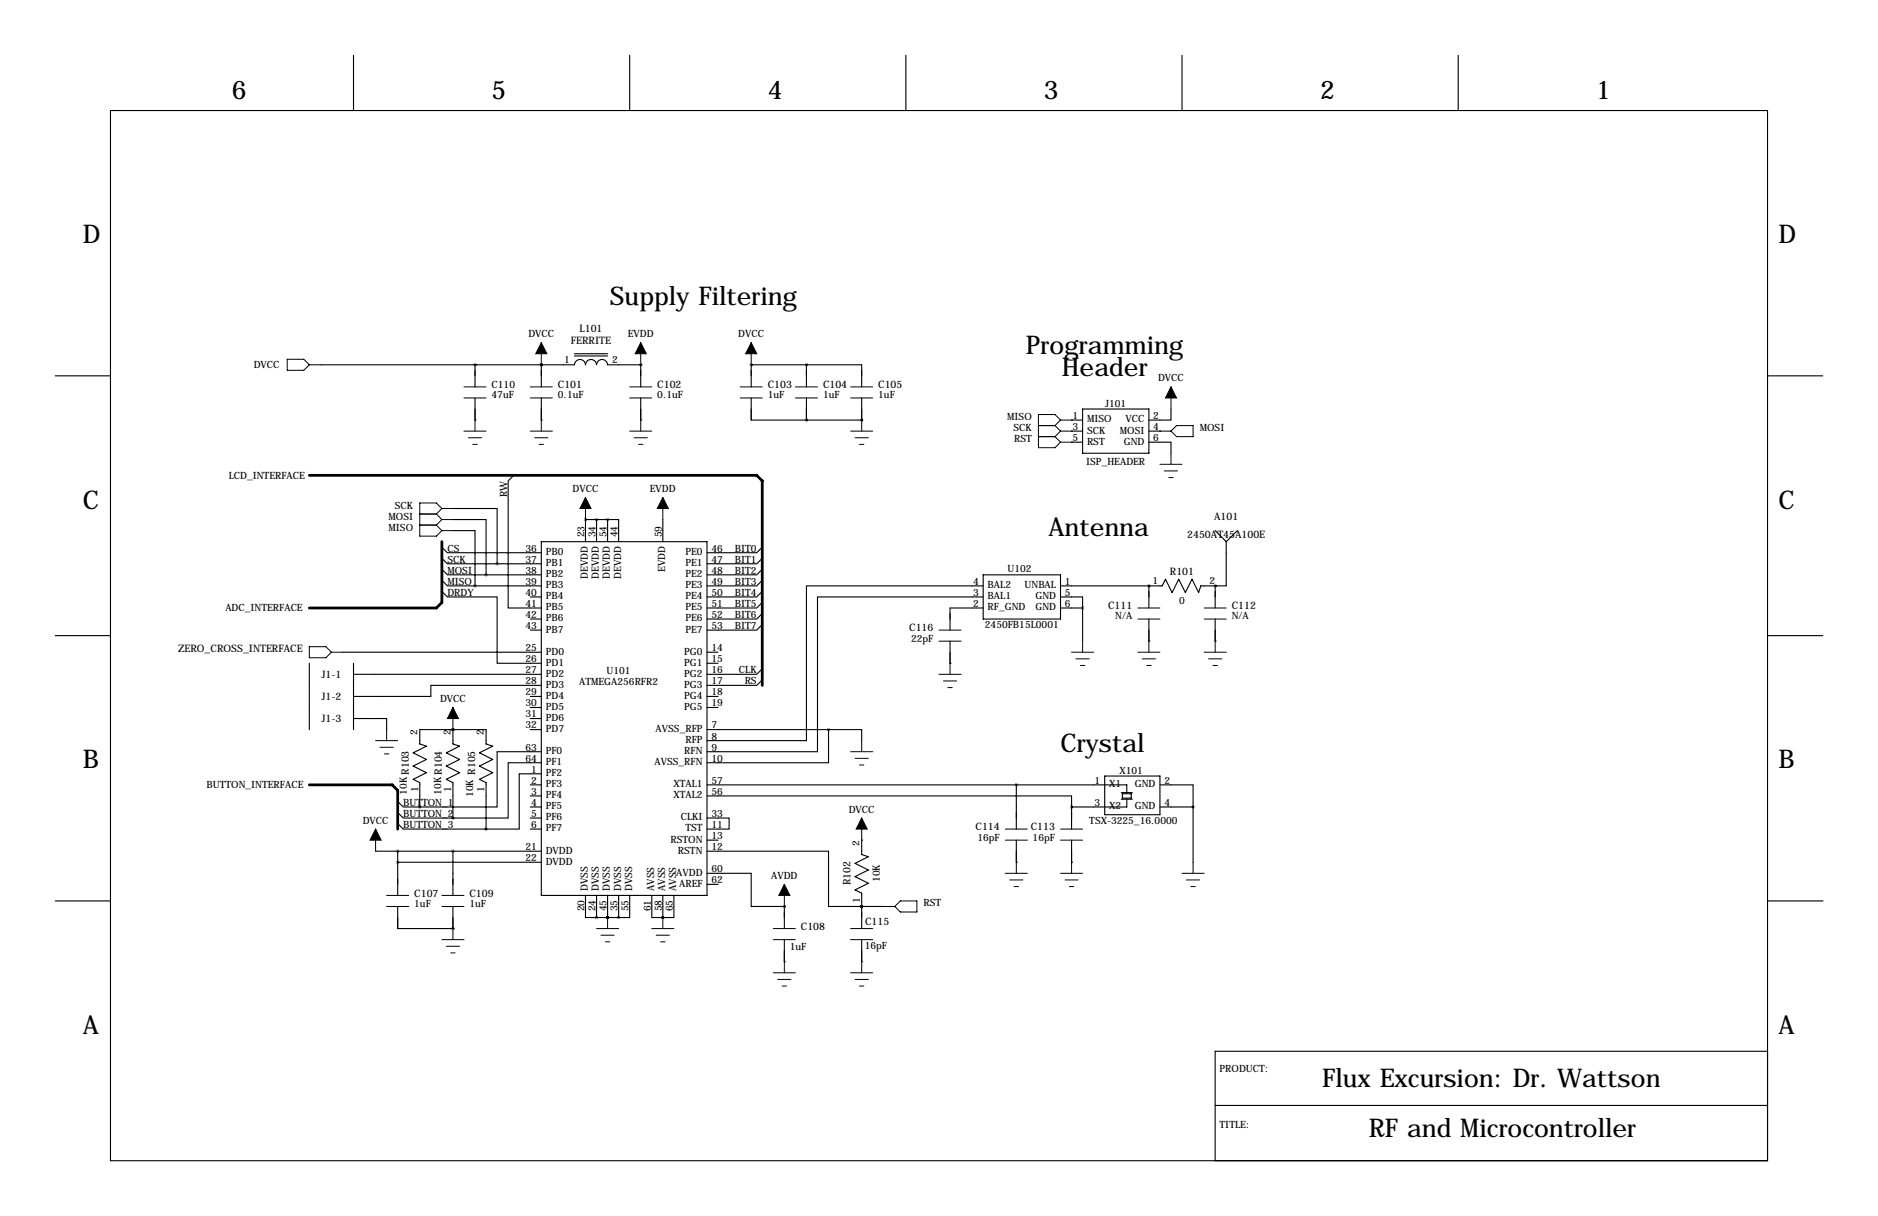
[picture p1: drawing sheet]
<svg xmlns="http://www.w3.org/2000/svg" width="432mm" height="279mm" viewBox="0 0 432 279" stroke-linecap="round" stroke-linejoin="round" font-family="sans-serif">
<g fill="none" stroke="#000" stroke-width=".25">
<path d="M81.3 12.7v12.7M144.8 12.7v12.7M208.3 12.7v12.7M271.8 12.7v12.7M335.3 12.7v12.7M25.4 25.4h381v241.3h-381zM12.7 86.4h12.7M73.7 83.8h58.4a1.27 1.27 0 0 1 1.3-1.2 1.27 1.27 0 0 1 1.2 1.2 1.27 1.27 0 0 1 1.3-1.2 1.27 1.27 0 0 1 1.3 1.2 1.27 1.27 0 0 1 1.2-1.2 1.27 1.27 0 0 1 1.3 1.2h7.6M109.2 96.5h.1M109.2 83.8h.1M109.2 83.8v5.1M109.2 91.4v5.1"/>
<path d="M124.5 96.5h.1M124.5 83.8h.1M124.5 83.8v5.1M124.5 91.4v5.1M132.1 81.8h7.6M132.1 81.3h7.6M147.3 96.5h.1M147.3 83.8h.1M147.3 83.8v5.1M147.3 91.4v5.1M172.7 83.8h.1M172.7 83.8v5.1"/>
<path d="M172.7 91.4v5.1h25.4M172.7 83.8h25.4v5.1M185.4 83.8h.1M185.4 96.5h.1M185.4 83.8v5.1M185.4 91.4v5.1M198.1 96.5h.1M198.1 91.4v5.1M246.4 99.1h.1M246.4 96.5h.1M246.4 96.5h2.5M246.4 99.1h2.5"/>
<path d="M248.9 94h15.3v10.1h-15.3zM264.2 99.1h2.5M266.7 99.1h.1M269.2 94v2.5h-5M406.4 86.4h12.7M104.1 116.8h10.2v12.7M104.1 119.4h7.7v12.7M118.1 109.2l-1.3 1.3v29.2h7.7M134.6 119.4h.1M134.6 119.4v5.1M134.6 119.4h5.1M137.2 119.4v5.1"/>
<path d="M139.7 119.4h2.5v5.1M139.7 119.4v5.1M152.4 119.4v5.1M246.4 101.6h.1M246.4 101.6h2.5M264.2 101.6h5v2.5M101.6 133.3l1.3 1.3h6.3M101.6 130.8l1.3 1.3h8.9M101.6 128.3l1.3 1.2h11.4M101.6 125.7l1.3 1.3h21.6M101.6 135.9l1.3 1.3h11.4v15.2h10.2M104.1 121.9h5.1v12.7"/>
<path d="M109.2 134.6h15.3M111.8 132.1h12.7M114.3 129.5h10.2M121.9 137.2h2.6M124.5 124.5h38.1v81.2h-38.1zM175.3 138.4l-1.3 1.3h-11.4M175.3 135.9l-1.3 1.3h-11.4M175.3 125.7l-1.3 1.3h-11.4M175.3 128.3l-1.3 1.2h-11.4M175.3 130.8l-1.3 1.3h-11.4M175.3 133.3l-1.3 1.3h-11.4M226.1 134.6h-40.7v35.6h-22.8"/>
<path d="M226.1 137.2h-38.1v35.5h-25.4M226.1 132.1h17.7v10.1h-17.7zM226.1 139.7h-7.7v5.1M243.8 137.2h5.1v2.5M243.8 134.6h23.4l.8-1.5 1.5 3 1.5-3 1.5 3 1.6-3 1.5 3 .5-1.5h3.3M243.8 139.7h5.1M248.9 139.7v7.6M264.2 134.6h.1M264.2 134.6v5.1M279.4 134.6h.1M279.4 134.6v5.1M279.4 121.9l2.5 2.6"/>
<path d="M281.9 124.5v10.1h-2.5M284.5 121.9l-2.6 2.6M12.7 146h12.7M71.1 152.4v15.2M78.7 149.9h45.8M81.3 152.4v15.2M81.3 154.9h43.2M121.9 142.2h2.6M121.9 144.8h2.6M124.5 157.5h-25.4v2.5h-17.8M162.6 149.9h2.5M162.6 152.4h2.5"/>
<path d="M175.3 143.5l-1.3 1.3h-11.4M175.3 141l-1.3 1.2h-11.4M175.3 153.7l-1.3 1.2h-11.4M175.3 156.2l-1.3 1.3h-11.4M218.4 152.4h.1M218.4 147.3v5.1M264.2 147.3h.1M264.2 142.2v5.1M279.4 147.3h.1M279.4 142.2v5.1M406.4 146h12.7M81.3 165.1h7.6v2.5"/>
<path d="M104.1 167.6h.1M104.1 167.6v3.3l1.6 .5-3.1 1.6 3.1 1.5-3.1 1.5 3.1 1.5-3.1 1.6 1.5 .7v8.2M121.9 167.6h2.6M121.9 160h2.6M121.9 162.6h2.6M121.9 165.1h2.6M124.5 172.7h-10.2v12.7h-17.8M124.5 175.3h-7.7v12.7h-12.7M124.5 177.8h-5.1v12.7h-7.6M162.6 167.6h27.9M162.6 160h2.5M162.6 162.6h2.5"/>
<path d="M190.5 167.6v7.7h-27.9M190.5 167.6h7.6v2.6M254 178.3h12.7v8.9h-12.7zM86.4 195.6h38.1M91.4 184.1l1.3 1.3h3.8M91.4 186.7l1.3 1.3h11.4M91.4 189.2l1.3 1.3h19.1M91.4 198.1h33.1M91.4 195.6v10.1M96.5 185.4v-5.6l-1.5-.7 3-1.6-3-1.5 3-1.5-3-1.5 3-1.6-1.5-.5v-3.3h15.3v3.3l1.5 .5-3.1 1.6 3.1 1.5-3.1 1.5 3.1 1.5-3.1 1.6 1.6 .7v10.7M104.1 195.6v10.1M121.9 180.3h2.6"/>
<path d="M121.9 182.9h2.6M121.9 185.4h2.6M121.9 188h2.6M121.9 190.5h2.6M162.6 188h5v2.5h-5M162.6 182.9h83.8v2.5M162.6 195.6h27.9v12.7h7.6M162.6 180.3h96.5v1.8M162.6 193h2.5M198.1 193h.1M198.1 193v3.3l1.5 .5-3 1.6 3 1.5-3 1.5 3 1.5-3 1.6 1.5 .7v8.2M233.7 198.1h.1"/>
<path d="M233.7 180.3v10.2M233.7 193v5.1M246.4 185.4h.1M246.4 198.1h.1M246.4 185.4v5.1M246.4 193v5.1M257.8 182.1h2.5M257.8 183.6h2.5M258.1 182.4h2v1h-2zM259.1 183.6v1.8h-12.7M266.7 180.3h7.6v5.1M266.7 185.4h7.6"/>
<path d="M274.3 185.4v12.7M12.7 207h12.7M91.4 208.3v5.1h12.7M104.1 213.4h.1M104.1 208.3v5.1M134.6 205.7v5.1h2.6M137.2 205.7v5.1M137.2 210.8h5M139.7 210.8h.1M139.7 205.7v5.1M142.2 205.7v5.1M144.8 205.7v5.1h-2.6"/>
<path d="M149.9 205.7v5.1h2.5M152.4 210.8h.1M152.4 205.7v5.1M154.9 205.7v5.1h-2.5M162.6 200.7h10.1v7.6h7.6M162.6 203.2h2.5M180.3 208.3h.1M180.3 208.3v5.1M180.3 215.9v5.1M198.1 208.3h.1M198.1 215.9v5.1M198.1 208.3h5.1"/>
<path d="M406.5 207h12.7M180.3 221h.1M198.1 221h.1M279.4 254h127M406.4 241.6h-127v25.1"/>
</g>
<g fill="none" stroke="#000" stroke-width=".23">
<path d="M124.5 78.7v5.1M147.3 78.7v5.1M172.7 78.7v5.1M66 82.5h3.8l1.3 1.3-1.3 1.3h-3.8zM71.1 83.8h2.6M106.7 88.9h5.1M106.7 91.4h5.1M106.7 99.1h5.1M109.2 96.5v2.6M121.9 88.9h5.1M121.9 91.4h5.1M121.9 99.1h5.1"/>
<path d="M124.5 96.5v2.6M144.8 88.9h5.1M144.8 91.4h5.1M144.8 99.1h5.1M147.3 96.5v2.6M170.2 88.9h5.1M170.2 91.4h5.1M182.9 88.9h5.1M182.9 91.4h5.1M195.6 88.9h5.1M195.6 91.4h5.1M195.6 99.1h5.1"/>
<path d="M198.1 96.5v2.6M238.8 97.8h3.8M242.6 97.8l1.2 1.3M243.8 99.1h2.6M243.8 96.5l-1.2-1.3h-3.8v7.7h3.8l1.2-1.3M243.8 99.1l-1.2 1.2M243.8 96.5h2.6M243.8 96.5l-1.2 1.3M266.7 99.1h2.5M269.2 99.1l1.3-1.3h3.8v2.5h-3.8zM269.2 88.9v5.1M96.5 118.1h3.8"/>
<path d="M100.3 118.1l1.3 1.3M101.6 116.8h2.5M101.6 116.8l-1.3 1.3M101.6 116.8l-1.3-1.2h-3.8v7.6h3.8l1.3-1.3M101.6 119.4h2.5M101.6 119.4l-1.3 1.3M107.7 100.6h3M108.7 102.1h1M122.9 100.6h3.1M124 102.1h1M134.6 114.3v5.1M145.8 100.6h3"/>
<path d="M146.8 102.1h1M152.4 114.3v5.1M196.6 100.6h3M197.6 102.1h1M238.8 100.3h3.8M242.6 100.3l1.2 1.3M243.8 101.6h2.6M266.7 106.7h5.1M267.7 108.2h3.1M268.7 109.7h1M269.2 104.1v2.6M96.5 120.7h3.8"/>
<path d="M100.3 120.7l1.3 1.2M101.6 121.9h2.5M261.6 139.7h5.1M276.9 139.7h5M71.1 148.6h3.8l1.3 1.3-1.3 1.2h-3.8zM76.2 149.9h2.5M215.9 144.8h5.1M215.9 147.3h5.1M215.9 154.9h5.1M216.9 156.5h3.1M217.9 158h1M218.4 152.4v2.5"/>
<path d="M246.4 149.9h5.1M247.4 151.4h3M248.4 152.9h1M248.9 147.3v2.6M261.6 142.2h5.1M261.6 149.9h5.1M262.6 151.4h3.1M263.7 152.9h1M264.2 147.3v2.6M276.9 142.2h5M276.9 149.9h5M277.9 151.4h3"/>
<path d="M278.9 152.9h1M279.4 147.3v2.6M86.4 170.2h5M87.4 171.7h3M88.4 173.2h1M88.9 167.6v2.6M104.1 162.6v5M195.6 172.7h5.1M196.6 174.2h3M197.6 175.8h1M198.1 170.2v2.5M86.4 190.5v5.1"/>
<path d="M198.1 188v5M231.1 190.5h5.1M231.1 193h5.1M233.7 198.1v2.6M243.8 190.5h5.1M243.8 193h5.1M246.4 198.1v2.6M274.3 198.1v2.6M88.9 205.7h5.1M88.9 208.3h5.1M101.6 205.7h5.1M101.6 208.3h5.1"/>
<path d="M101.6 215.9h5.1M102.6 217.4h3.1M103.6 218.9h1M104.1 213.4v2.5M137.2 213.4h5M138.2 214.9h3M139.2 216.4h1M139.7 210.8v2.6M149.9 213.4h5M150.9 214.9h3M151.9 216.4h1M152.4 210.8v2.6"/>
<path d="M177.8 213.4h5.1M177.8 215.9h5.1M180.3 203.2v5.1M195.6 213.4h5.1M195.6 215.9h5.1M203.2 208.3h2.5M207 207h3.8v2.5h-3.8l-1.3-1.2zM231.1 200.7h5.1M232.2 202.2h3M233.2 203.7h1M243.8 200.7h5.1M244.9 202.2h3"/>
<path d="M245.9 203.7h1M271.8 200.7h5.1M272.8 202.2h3M273.8 203.7h1M177.8 223.5h5.1M178.8 225h3.1M179.8 226.6h1M180.3 221v2.5M195.6 223.5h5.1M196.6 225h3M197.6 226.6h1M198.1 221v2.5"/>
</g>
<path d="M124.5 78.7l1.2 2.6h-2.5zM147.3 78.7l1.3 2.6h-2.6zM172.7 78.7l1.3 2.6h-2.6zM269.2 88.9l1.3 2.5h-2.5zM134.6 114.3l1.3 2.5h-2.6zM152.4 114.3l1.3 2.5h-2.6zM104.1 162.6l1.3 2.5h-2.5zM86.4 190.5l1.2 2.5h-2.5zM198.1 188l1.3 2.5h-2.6zM180.3 203.2l1.3 2.5h-2.5z" fill="#000" stroke="#000" stroke-width=".23"/>
<path d="M104.1 213.4a.05 .05 0 0 0 .1 0 .05 .05 0 0 0-.1 0zM124.4 83.8a.05 .05 0 0 0 .1 0 .05 .05 0 0 0-.1 0zM124.4 83.8a.05 .05 0 0 0 .1 0 .05 .05 0 0 0-.1 0zM137.1 119.4a.05 .05 0 0 0 .1 0 .05 .05 0 0 0-.1 0zM142.2 210.8a.05 .05 0 0 0 .1 0 .05 .05 0 0 0-.1 0zM137.1 210.8a.05 .05 0 0 0 .1 0 .05 .05 0 0 0-.1 0zM91.4 195.6a.05 .05 0 0 0 .1 0 .05 .05 0 0 0-.1 0zM180.3 208.3a.05 .05 0 0 0 .1 0 .05 .05 0 0 0-.1 0zM91.4 198.1a.05 .05 0 0 0 .1 0 .05 .05 0 0 0-.1 0zM104.1 195.6a.05 .05 0 0 0 .1 0 .05 .05 0 0 0-.1 0zM264.1 134.6a.05 .05 0 0 0 .1 0 .05 .05 0 0 0-.1 0zM111.7 132.1a.05 .05 0 0 0 .1 0 .05 .05 0 0 0-.1 0zM104.1 188a.05 .05 0 0 0 .1 0 .05 .05 0 0 0-.1 0zM111.7 190.5a.05 .05 0 0 0 .1 0 .05 .05 0 0 0-.1 0zM104.1 167.6a.05 .05 0 0 0 .1 0 .05 .05 0 0 0-.1 0zM104.1 167.6a.05 .05 0 0 0 .1 0 .05 .05 0 0 0-.1 0z" fill="#000" stroke="#000" stroke-width=".63"/>
<path d="M71.1 109.2h102.9l1.3 1.3v47M101.6 124.5v13.9l-1.3 1.3h-29.2M71.1 180.3h19.1l1.2 1.3v8.9" fill="none" stroke="#000" stroke-width=".63"/>
<g font-size="5.9">
<text x="53.3" y="22.9">6</text>
<text x="113" y="22.9">5</text>
<text x="176.5" y="22.9">4</text>
<text x="240" y="22.9">3</text>
<text x="303.5" y="22.9">2</text>
<text x="367" y="22.9">1</text>
<text x="19" y="55.9">D</text>
<text x="408.9" y="55.9">D</text>
<text x="140.2" y="70.1">Supply Filtering</text>
<text x="235.8" y="81.3">Programming</text>
<text x="244.1" y="86.4">Header</text>
<text x="19" y="116.8">C</text>
<text x="408.9" y="116.8">C</text>
<text x="241" y="123.2">Antenna</text>
<text x="243.8" y="172.7">Crystal</text>
<text x="19" y="176.5">B</text>
<text x="408.9" y="176.5">B</text>
<text x="19" y="237.5">A</text>
<text x="408.9" y="237.5">A</text>
<text x="304" y="249.7">Flux Excursion: Dr. Wattson</text>
<text x="314.7" y="261.2">RF and Microcontroller</text>
</g>
<g font-size="2.4">
<text x="133.2" y="76.2">L101</text>
<text x="131.3" y="79.1">FERRITE</text>
<text x="128.3" y="89.2">C101</text>
<text x="151.1" y="89.2">C102</text>
<text x="176.5" y="89.2">C103</text>
<text x="189.2" y="89.2">C104</text>
<text x="201.9" y="89.2">C105</text>
<text x="279.2" y="119.4">A101</text>
<text x="273" y="123.6">2450AT45A100E</text>
<text x="269" y="132.1">R101</text>
<text x="254.8" y="140">C111</text>
<text x="283.2" y="140">C112</text>
<text x="40.9" y="149.9">ZERO_CROSS_INTERFACE</text>
<text x="209.1" y="145">C116</text>
<text x="73.9" y="155.7">J1-1</text>
<text x="73.9" y="160.8">J1-2</text>
<text x="73.9" y="165.9">J1-3</text>
<text x="224.3" y="190.8">C114</text>
<text x="237" y="190.8">C113</text>
<text x="195.6" y="203.4" transform="rotate(-90 195.6 203.4)">R102</text>
<text x="95.2" y="206">C107</text>
<text x="107.9" y="206">C109</text>
<text x="184.1" y="213.6">C108</text>
<text x="198.9" y="212.6">C115</text>
</g>
<g font-size="2.3">
<text x="121.5" y="77.5">DVCC</text>
<text x="144.4" y="77.5">EVDD</text>
<text x="169.8" y="77.5">DVCC</text>
<text x="129.7" y="83.3">1</text>
<text x="140.7" y="83.3">2</text>
<text x="58.3" y="84.6">DVCC</text>
<text x="113" y="89.2">C110</text>
<text x="266.3" y="87.6">DVCC</text>
<text x="113" y="91.5">47uF</text>
<text x="128.3" y="91.5">0.1uF</text>
<text x="151.1" y="91.5">0.1uF</text>
<text x="176.5" y="91.5">1uF</text>
<text x="189.2" y="91.5">1uF</text>
<text x="201.9" y="91.5">1uF</text>
<text x="254.1" y="93.5">J101</text>
<text x="231.6" y="96.5">MISO</text>
<text x="233" y="99.1">SCK</text>
<text x="233.2" y="101.6">RST</text>
<text x="246.6" y="96.3">1</text>
<text x="246.6" y="98.8">3</text>
<text x="246.6" y="101.3">5</text>
<text x="249.9" y="97.1">MISO</text>
<text x="249.9" y="99.6">SCK</text>
<text x="257.5" y="99.6">MOSI</text>
<text x="258.8" y="97.1">VCC</text>
<text x="265.2" y="101.3">6</text>
<text x="265.2" y="98.8">4</text>
<text x="265.2" y="96.3">2</text>
<text x="275.8" y="99.1">MOSI</text>
<text x="249.8" y="106.8">ISP_HEADER</text>
<text x="249.9" y="102.2">RST</text>
<text x="258.4" y="102.2">GND</text>
<text x="52.6" y="110">LCD_INTERFACE</text>
<text x="131.7" y="113">DVCC</text>
<text x="149.4" y="113">EVDD</text>
<text x="89.3" y="119.4">MOSI</text>
<text x="90.8" y="116.8">SCK</text>
<text x="116.6" y="114.2" transform="rotate(-90 116.6 114.2)">RW</text>
<text x="89.3" y="121.9">MISO</text>
<text x="134.4" y="123.4" transform="rotate(-90 134.4 123.4)">23</text>
<text x="136.9" y="123.4" transform="rotate(-90 136.9 123.4)">34</text>
<text x="139.4" y="123.4" transform="rotate(-90 139.4 123.4)">54</text>
<text x="142" y="123.4" transform="rotate(-90 142 123.4)">44</text>
<text x="152.1" y="123.4" transform="rotate(-90 152.1 123.4)">59</text>
<text x="102.9" y="131.8">MOSI</text>
<text x="102.9" y="129.3">SCK</text>
<text x="102.9" y="126.7">CS</text>
<text x="120.8" y="126.7">36</text>
<text x="120.8" y="129.3">37</text>
<text x="120.8" y="131.8">38</text>
<text x="125.5" y="127.6">PB0</text>
<text x="125.5" y="130.1">PB1</text>
<text x="153" y="131.4" transform="rotate(-90 153 131.4)">EVDD</text>
<text x="157.6" y="127.6">PE0</text>
<text x="157.6" y="130.1">PE1</text>
<text x="163.6" y="126.7">46</text>
<text x="163.6" y="129.3">47</text>
<text x="163.6" y="131.8">48</text>
<text x="169" y="126.7">BIT0</text>
<text x="169" y="129.3">BIT1</text>
<text x="169" y="131.8">BIT2</text>
<text x="231.7" y="131.3">U102</text>
<text x="102.9" y="134.4">MISO</text>
<text x="102.9" y="136.9">DRDY</text>
<text x="120.8" y="134.4">39</text>
<text x="120.8" y="136.9">40</text>
<text x="125.5" y="132.6">PB2</text>
<text x="125.5" y="135.2">PB3</text>
<text x="125.5" y="137.7">PB4</text>
<text x="135.2" y="133" transform="rotate(-90 135.2 133)">DEVDD</text>
<text x="137.7" y="133" transform="rotate(-90 137.7 133)">DEVDD</text>
<text x="140.3" y="133" transform="rotate(-90 140.3 133)">DEVDD</text>
<text x="142.8" y="133" transform="rotate(-90 142.8 133)">DEVDD</text>
<text x="157.6" y="132.6">PE2</text>
<text x="157.6" y="135.2">PE3</text>
<text x="157.6" y="137.7">PE4</text>
<text x="163.6" y="134.4">49</text>
<text x="163.6" y="136.9">50</text>
<text x="169" y="136.9">BIT4</text>
<text x="169" y="134.4">BIT3</text>
<text x="223.7" y="136.9">3</text>
<text x="223.7" y="134.4">4</text>
<text x="227.1" y="137.7">BAL1</text>
<text x="227.1" y="135.2">BAL2</text>
<text x="235.6" y="135.2">UNBAL</text>
<text x="238.1" y="137.7">GND</text>
<text x="244.9" y="134.4">1</text>
<text x="244.9" y="136.9">5</text>
<text x="265" y="134.2">1</text>
<text x="278.1" y="134.1">2</text>
<text x="51.8" y="140.5">ADC_INTERFACE</text>
<text x="120.8" y="139.4">41</text>
<text x="120.8" y="142">42</text>
<text x="125.5" y="140.3">PB5</text>
<text x="125.5" y="142.8">PB6</text>
<text x="157.6" y="140.3">PE5</text>
<text x="157.6" y="142.8">PE6</text>
<text x="163.6" y="139.4">51</text>
<text x="163.6" y="142">52</text>
<text x="169" y="142">BIT6</text>
<text x="169" y="139.4">BIT5</text>
<text x="223.7" y="139.4">2</text>
<text x="227.1" y="140.3">RF_GND</text>
<text x="238.1" y="140.3">GND</text>
<text x="244.9" y="139.4">6</text>
<text x="256.4" y="142.3">N/A</text>
<text x="271.1" y="138.8">0</text>
<text x="283.2" y="142.3">N/A</text>
<text x="120.8" y="149.6">25</text>
<text x="120.8" y="144.5">43</text>
<text x="125.5" y="145.3">PB7</text>
<text x="157.6" y="145.3">PE7</text>
<text x="163.6" y="149.6">14</text>
<text x="163.6" y="144.5">53</text>
<text x="169" y="144.5">BIT7</text>
<text x="209.5" y="147.4">22pF</text>
<text x="226.5" y="144.4">2450FB15L0001</text>
<text x="120.8" y="152.1">26</text>
<text x="120.8" y="154.7">27</text>
<text x="125.5" y="150.4">PD0</text>
<text x="125.5" y="153">PD1</text>
<text x="125.5" y="155.5">PD2</text>
<text x="139.5" y="154.9">U101</text>
<text x="157.3" y="150.4">PG0</text>
<text x="157.3" y="153">PG1</text>
<text x="157.3" y="155.5">PG2</text>
<text x="163.6" y="152.1">15</text>
<text x="163.6" y="154.7">16</text>
<text x="169.9" y="154.7">CLK</text>
<text x="101.2" y="161.3">DVCC</text>
<text x="120.8" y="157.2">28</text>
<text x="120.8" y="159.8">29</text>
<text x="125.5" y="158">PD3</text>
<text x="125.5" y="160.6">PD4</text>
<text x="133.1" y="157.3">ATMEGA256RFR2</text>
<text x="157.3" y="158">PG3</text>
<text x="157.3" y="160.6">PG4</text>
<text x="163.6" y="157.2">17</text>
<text x="163.6" y="159.8">18</text>
<text x="171.2" y="157.2">RS</text>
<text x="120.8" y="162.3">30</text>
<text x="120.8" y="164.8">31</text>
<text x="120.8" y="167.4">32</text>
<text x="125.5" y="163.1">PD5</text>
<text x="125.5" y="165.7">PD6</text>
<text x="157.3" y="163.1">PG5</text>
<text x="163.6" y="167.4">7</text>
<text x="163.6" y="162.3">19</text>
<text x="96" y="169" transform="rotate(-90 96 169)">2</text>
<text x="103.6" y="169" transform="rotate(-90 103.6 169)">2</text>
<text x="111.3" y="169" transform="rotate(-90 111.3 169)">2</text>
<text x="120.8" y="172.5">63</text>
<text x="125.5" y="168.2">PD7</text>
<text x="125.5" y="173.3">PF0</text>
<text x="150.7" y="168.2">AVSS_RFP</text>
<text x="157.3" y="173.3">RFN</text>
<text x="157.6" y="170.7">RFP</text>
<text x="163.6" y="169.9">8</text>
<text x="163.6" y="172.5">9</text>
<text x="120.8" y="175">64</text>
<text x="122.1" y="177.5">1</text>
<text x="125.5" y="178.4">PF2</text>
<text x="125.5" y="175.8">PF1</text>
<text x="150.5" y="175.8">AVSS_RFN</text>
<text x="163.6" y="175">10</text>
<text x="257.4" y="177.8">X101</text>
<text x="47.5" y="181.1">BUTTON_INTERFACE</text>
<text x="92.7" y="185.2">BUTTON_1</text>
<text x="93.6" y="182.6" transform="rotate(-90 93.6 182.6)">10KR103</text>
<text x="96.1" y="182" transform="rotate(-90 96.1 182)">1</text>
<text x="101.4" y="182.6" transform="rotate(-90 101.4 182.6)">10KR104</text>
<text x="103.7" y="182" transform="rotate(-90 103.7 182)">1</text>
<text x="108.8" y="183.1" transform="rotate(-90 108.8 183.1)">10K R105</text>
<text x="111.4" y="182" transform="rotate(-90 111.4 182)">1</text>
<text x="122.1" y="180.1">2</text>
<text x="122.1" y="182.6">3</text>
<text x="122.1" y="185.2">4</text>
<text x="125.5" y="180.9">PF3</text>
<text x="125.5" y="183.4">PF4</text>
<text x="125.5" y="186">PF5</text>
<text x="154.8" y="183.4">XTAL2</text>
<text x="154.8" y="180.9">XTAL1</text>
<text x="163.6" y="182.6">56</text>
<text x="163.6" y="180.1">57</text>
<text x="251.7" y="180.1">1</text>
<text x="251.7" y="185.2">3</text>
<text x="255" y="180.9">X1</text>
<text x="255" y="186">X2</text>
<text x="260.9" y="180.9">GND</text>
<text x="260.9" y="186">GND</text>
<text x="267.7" y="180.1">2</text>
<text x="267.7" y="185.2">4</text>
<text x="83.4" y="189.2">DVCC</text>
<text x="92.7" y="187.7">BUTTON_2</text>
<text x="92.7" y="190.2">BUTTON_3</text>
<text x="122.1" y="187.7">5</text>
<text x="122.1" y="190.2">6</text>
<text x="125.5" y="188.5">PF6</text>
<text x="125.5" y="191.1">PF7</text>
<text x="156.5" y="188.5">CLKI</text>
<text x="157.6" y="191.1">TST</text>
<text x="163.6" y="190.2">11</text>
<text x="163.6" y="187.7">33</text>
<text x="195.2" y="186.7">DVCC</text>
<text x="250.5" y="189.3">TSX-3225_16.0000</text>
<text x="120.8" y="195.3">21</text>
<text x="120.8" y="197.9">22</text>
<text x="125.5" y="196.1">DVDD</text>
<text x="154.2" y="193.6">RSTON</text>
<text x="155.9" y="196.1">RSTN</text>
<text x="163.6" y="195.3">12</text>
<text x="163.6" y="192.8">13</text>
<text x="197.6" y="194.4" transform="rotate(-90 197.6 194.4)">2</text>
<text x="224.7" y="193.1">16pF</text>
<text x="237.4" y="193.1">16pF</text>
<text x="125.5" y="198.7">DVDD</text>
<text x="155.5" y="201.2">AVDD</text>
<text x="156.1" y="203.8">AREF</text>
<text x="163.6" y="200.4">60</text>
<text x="163.6" y="202.9">62</text>
<text x="177.3" y="201.9">AVDD</text>
<text x="202.3" y="202.7" transform="rotate(-90 202.3 202.7)">10K</text>
<text x="95.2" y="208.4">1uF</text>
<text x="107.9" y="208.4">1uF</text>
<text x="134.4" y="209.4" transform="rotate(-90 134.4 209.4)">20</text>
<text x="135.2" y="204.7" transform="rotate(-90 135.2 204.7)">DVSS</text>
<text x="136.9" y="209.4" transform="rotate(-90 136.9 209.4)">24</text>
<text x="137.7" y="204.7" transform="rotate(-90 137.7 204.7)">DVSS</text>
<text x="139.4" y="209.4" transform="rotate(-90 139.4 209.4)">45</text>
<text x="140.3" y="204.7" transform="rotate(-90 140.3 204.7)">DVSS</text>
<text x="142" y="209.4" transform="rotate(-90 142 209.4)">35</text>
<text x="142.8" y="204.7" transform="rotate(-90 142.8 204.7)">DVSS</text>
<text x="144.5" y="209.4" transform="rotate(-90 144.5 209.4)">55</text>
<text x="145.3" y="204.7" transform="rotate(-90 145.3 204.7)">DVSS</text>
<text x="149.6" y="209.4" transform="rotate(-90 149.6 209.4)">61</text>
<text x="150.4" y="204.7" transform="rotate(-90 150.4 204.7)">AVSS</text>
<text x="152.1" y="209.4" transform="rotate(-90 152.1 209.4)">58</text>
<text x="153" y="204.7" transform="rotate(-90 153 204.7)">AVSS</text>
<text x="154.7" y="209.4" transform="rotate(-90 154.7 209.4)">65</text>
<text x="155.5" y="204.7" transform="rotate(-90 155.5 204.7)">AVSS</text>
<text x="197.7" y="207.4" transform="rotate(-90 197.7 207.4)">1</text>
<text x="212.3" y="208.3">RST</text>
<text x="181.6" y="218.3">1uF</text>
<text x="198.8" y="218">16pF</text>
<text x="280.4" y="246.4">PRODUCT:</text>
<text x="280.4" y="259.1">TITLE:</text>
</g>
</svg>
